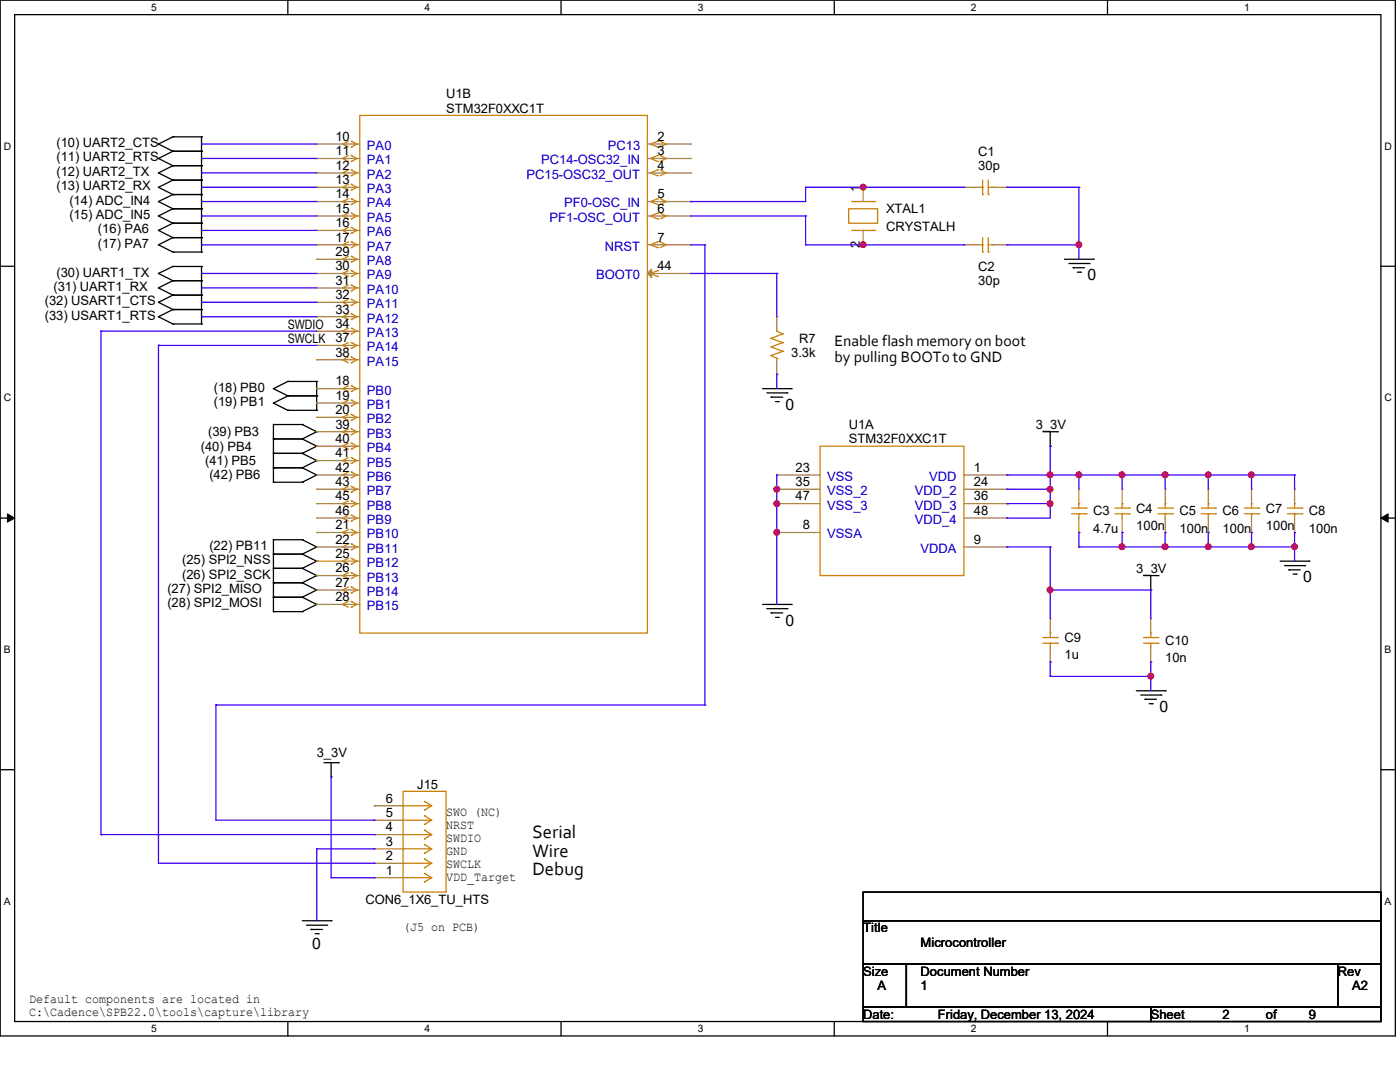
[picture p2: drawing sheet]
<svg xmlns="http://www.w3.org/2000/svg" width="279mm" height="216mm" viewBox="0 0 279 216" stroke-linecap="round" stroke-linejoin="round" font-family="sans-serif">
<path d="M0 0h278.5v206.7h-278.5zM2.9 2.9h272.7v200.9h-272.7z" fill="none" stroke="#000" stroke-width=".25"/>
<g fill="#fff">
<path d="M30.2 .3h1.1v2.3h-1.1z"/>
<path d="M30.2 204.1h1.1v2.3h-1.1z"/>
</g>
<path d="M57.4 0v2.9M57.4 203.8v2.9" fill="none" stroke="#000" stroke-width=".25"/>
<g fill="#fff">
<path d="M84.7 .3h1.1v2.3h-1.1z"/>
<path d="M84.7 204.1h1.1v2.3h-1.1z"/>
</g>
<path d="M112 0v2.9M112 203.8v2.9" fill="none" stroke="#000" stroke-width=".25"/>
<g fill="#fff">
<path d="M139.2 .3h1.1v2.3h-1.1z"/>
<path d="M139.2 204.1h1.1v2.3h-1.1z"/>
</g>
<path d="M166.5 0v2.9M166.5 203.8v2.9" fill="none" stroke="#000" stroke-width=".25"/>
<g fill="#fff">
<path d="M193.8 .3h1.1v2.3h-1.1z"/>
<path d="M193.8 204.1h1.1v2.3h-1.1z"/>
</g>
<path d="M221 0v2.9M221 203.8v2.9" fill="none" stroke="#000" stroke-width=".25"/>
<g fill="#fff">
<path d="M248.3 .3h1.1v2.3h-1.1z"/>
<path d="M248.3 204.1h1.1v2.3h-1.1z"/>
<path d="M.8 28h1.4v2.3h-1.4z"/>
<path d="M276.3 28h1.4v2.3h-1.4z"/>
<path d="M.8 78.2h1.4v2.3h-1.4z"/>
<path d="M276.3 78.2h1.4v2.3h-1.4z"/>
</g>
<path d="M0 53.1h2.9M275.6 53.1h2.9" fill="none" stroke="#000" stroke-width=".25"/>
<g fill="#fff">
<path d="M.8 128.5h1.3v2.2h-1.3z"/>
<path d="M276.3 128.5h1.3v2.2h-1.3z"/>
</g>
<path d="M0 103.4h2.9M275.6 103.4h2.9" fill="none" stroke="#000" stroke-width=".25"/>
<path d="M1.5 102.5l1.4 .9-1.4 .8zM275.6 103.4l1.4-.9v1.7z" fill="#000" stroke="#000" stroke-width=".2"/>
<g fill="#fff">
<path d="M.8 178.7h1.3v2.2h-1.3z"/>
<path d="M276.3 178.7h1.3v2.2h-1.3z"/>
</g>
<g fill="none" stroke="#000" stroke-width=".25">
<path d="M31.6 28.7h.1M31.6 31.6h.1M31.6 34.5h.1M31.6 37.4h.1M31.6 28.7l2.9 1.5M31.6 31.6l2.9 1.5M31.6 34.5l2.9 1.4M31.6 37.4l2.9 1.4M34.5 30.2h.1M34.5 27.3h.1M34.5 33.1h.1M34.5 35.9h.1"/>
<path d="M34.5 38.8h.1M34.5 30.2h5.7M34.5 27.3l-2.9 1.4M34.5 27.3h5.7M34.5 33.1h5.7M34.5 30.2l-2.9 1.4M34.5 35.9h5.7M34.5 33.1l-2.9 1.4M34.5 38.8h5.7M34.5 35.9l-2.9 1.5M34.5 38.8l-2.9 1.4M40.2 27.3h.1"/>
<path d="M40.2 30.2h.1M40.2 33.1h.1M40.2 35.9h.1M40.2 38.8h.1M40.2 27.3v23M31.6 54.6h.1M31.6 57.4h.1M31.6 40.2h.1M31.6 43.1h.1M31.6 46h.1M31.6 48.9h.1M31.6 54.6l2.9 1.4"/>
<path d="M31.6 57.4l2.9 1.5M31.6 40.2l2.9 1.5M31.6 43.1l2.9 1.4M31.6 46l2.9 1.4M31.6 48.9l2.9 1.4M34.5 56h.1M34.5 53.2h.1M34.5 58.9h.1M34.5 41.7h.1M34.5 44.5h.1M34.5 47.4h.1M34.5 50.3h.1"/>
<path d="M34.5 56h5.7M34.5 53.2l-2.9 1.4M34.5 53.2h5.7M34.5 58.9h5.7M34.5 56l-2.9 1.4M34.5 58.9l-2.9 1.4M34.5 41.7h5.7M34.5 44.5h5.7M34.5 41.7l-2.9 1.4M34.5 47.4h5.7M34.5 44.5l-2.9 1.5M34.5 50.3h5.7"/>
<path d="M34.5 47.4l-2.9 1.5M40.2 53.2h.1M40.2 56h.1M40.2 58.9h.1M40.2 41.7h.1M40.2 44.5h.1M40.2 47.4h.1M40.2 50.3h.1M40.2 53.2v11.4M212.4 51.7h5.8M213.3 52.6h4M214.2 53.4h.1"/>
<path d="M214.2 53.4h2.3M215 54.3h.6M215.6 54.3h.1M217.3 52.6h.1M218.2 51.7h.1M31.6 60.3h.1M31.6 63.2h.1M31.6 60.3l2.9 1.5M31.6 63.2l2.9 1.4M34.5 61.8h.1M34.5 64.6h.1M34.5 61.8h5.7"/>
<path d="M34.5 64.6h5.7M34.5 61.8l-2.9 1.4M40.2 61.8h.1M40.2 64.6h.1M54.6 77.6h.1M54.6 77.6l2.8 1.4M57.4 79h.1M57.4 76.1h.1M57.4 79h5.8M57.4 76.1l-2.8 1.5M57.4 76.1h5.8M57.4 79l-2.8 1.4"/>
<path d="M63.2 76.1h.1M63.2 79h.1M63.2 76.1v5.8M152.2 77.6h5.7M153 78.4h4.1M153.9 79.2h.1M153.9 79.2h2.3M157.1 78.4h.1M157.9 77.6h.1M54.6 87.6h.1M54.6 84.7h.1M54.6 90.5h.1"/>
<path d="M54.6 93.3h.1M54.6 96.2h.1M54.6 80.4h.1M54.6 84.7h5.7M54.6 87.6h5.7M54.6 84.7v11.5M54.6 90.5h5.7M54.6 93.3h5.7M54.6 96.2h5.7M54.6 80.4l2.8 1.5M57.4 81.9h.1M57.4 81.9h5.8"/>
<path d="M60.3 84.7h.1M60.3 87.6h.1M60.3 90.5h.1M60.3 93.3h.1M60.3 96.2h.1M60.3 84.7l2.9 1.4M60.3 87.6l2.9 1.4M60.3 90.5l2.9 1.4M60.3 93.3l2.9 1.5M63.2 86.1h.1M63.2 89h.1M63.2 91.9h.1"/>
<path d="M63.2 94.8h.1M63.2 81.9h.1M63.2 86.1l-2.9 1.5M63.2 89l-2.9 1.5M63.2 91.9l-2.9 1.4M63.2 94.8l-2.9 1.4M154.8 80.1h.5M155.3 80.1h.1M208.2 86.1h2.8M209.6 89h.1M209.6 86.1v2.9M211 86.1h.1"/>
<path d="M54.6 116.3h.1M54.6 113.4h.1M54.6 110.6h.1M54.6 119.2h.1M54.6 107.7h.1M54.6 107.7v14.3M54.6 116.3h5.7M54.6 113.4h5.7M54.6 110.6h5.7M54.6 119.2h5.7M54.6 107.7h5.7M60.3 116.3h.1"/>
<path d="M60.3 113.4h.1M60.3 110.6h.1M60.3 119.2h.1M60.3 107.7h.1M60.3 113.4l2.9 1.5M60.3 110.6l2.9 1.4M60.3 116.3l2.9 1.4M60.3 119.2l2.9 1.4M60.3 107.7l2.9 1.4M63.2 114.9h.1M63.2 112h.1M63.2 117.7h.1"/>
<path d="M63.2 109.1h.1M63.2 114.9l-2.9 1.4M63.2 112l-2.9 1.4M63.2 117.7l-2.9 1.5M63.2 109.1l-2.9 1.5M228.2 114.9h2.9M229.7 117.7h.1M229.7 114.9v2.8M231.1 114.9h.1M255.5 112h5.7M256.4 112.9h4M257.2 113.7h.1"/>
<path d="M257.2 113.7h2.3M258.1 114.6h.6M258.7 114.6h.1M260.4 112.9h.1M261.2 112h.1M54.6 122h.1M54.6 122h5.7M60.3 122h.1M63.2 120.6h.1M63.2 120.6l-2.9 1.4M152.2 120.6h5.7M153 121.5h4.1"/>
<path d="M153.9 122.3h.1M153.9 122.3h2.3M154.8 123.2h.5M155.3 123.2h.1M157.1 121.5h.1M157.9 120.6h.1M226.8 137.8h5.7M227.7 138.7h4M228.5 139.5h.1M228.5 139.5h2.3M231.7 138.7h.1M232.5 137.8h.1"/>
<path d="M0 153.6h2.9M64.6 152.2h2.9M66.1 155h.1M66.1 152.2v2.8M67.5 152.2h.1M229.4 140.4h.6M230 140.4h.1M275.6 153.6h2.9M172.3 178h103.3v5.7h-103.3zM60.3 183.7h5.8M61.2 184.6h4M62.1 185.5h.1"/>
<path d="M62.1 185.5h2.2M62.9 186.3h.6M63.5 186.3h.1M65.2 184.6h.1M66.1 183.7h.1M172.3 183.7h103.3v8.7h-103.3zM172.3 192.4h8.6v8.6h-8.6zM180.9 192.4h86.1v8.6h-86.1zM267 192.4h8.6v8.6h-8.6zM172.3 201h57.4v2.8h-57.4zM229.7 201h45.9v2.8h-45.9z"/>
</g>
<g fill="none" stroke="#cc8006" stroke-width=".25">
<path d="M68.4 28.7h.1M68.4 31.6h.1M68.4 34.5h.1M68.4 37.4h.1M68.4 28.7l1.1 .6M68.4 31.6l1.1 .6M68.4 34.5l1.1 .6M68.4 37.4l1.1 .5M69.5 28.2l-1.1 .5M69.5 31l-1.1 .6M69.5 33.9l-1.1 .6M69.5 36.8l-1.1 .6"/>
<path d="M69.5 39.7l-1.1 .5M70.1 28.2h.1M70.1 29.3h.1M70.1 31h.1M70.1 32.2h.1M70.1 33.9h.1M70.1 35.1h.1M70.1 36.8h.1M70.1 37.9h.1M70.1 39.7h.1M70.1 28.2l1.1 .5-1.1 .6M70.1 31l1.1 .6-1.1 .6"/>
<path d="M70.1 33.9l1.1 .6-1.1 .6M70.1 36.8l1.1 .6-1.1 .5M70.1 39.7l1.1 .5-1.1 .6M71.8 23h57.4v103.3h-57.4zM131.2 28.2h.1M131.2 29.3h.1M131.2 31h.1M131.2 32.2h.1M131.2 33.9h.1M131.2 35.1h.1M131.2 39.7h.1M131.2 28.2l-1.4 .5 1.4 .6"/>
<path d="M131.2 31l-1.4 .6 1.4 .6M131.2 33.9l-1.4 .6 1.4 .6M131.2 39.7l-1.4 .5 1.4 .6M131.8 28.2l1.1 .5M131.8 31l1.1 .6M131.8 33.9l1.1 .6M131.8 39.7l1.1 .5M132.9 28.7h.1M132.9 31.6h.1M132.9 34.5h.1M132.9 28.7l-1.1 .6M132.9 31.6l-1.1 .6"/>
<path d="M132.9 34.5l-1.1 .6M195.2 37.4h.9M196.1 38.8h.1M196.1 37.4h.1M196.1 35.9v2.9M197.2 38.8h.1M197.2 35.9v2.9M197.2 37.4h.9M198.1 37.4h.1M68.4 40.2h.1M68.4 43.1h.1M68.4 46h.1"/>
<path d="M68.4 48.9h.1M68.4 51.7h.1M68.4 54.6h.1M68.4 57.4h.1M68.4 40.2l1.1 .6M68.4 43.1l1.1 .6M68.4 46l1.1 .6M68.4 48.9l1.1 .5M68.4 51.7l1.1 .6M68.4 54.6l1.1 .6M68.4 57.4l1.1 .6M69.5 42.5l-1.1 .6"/>
<path d="M69.5 45.4l-1.1 .6M69.5 48.3l-1.1 .6M69.5 51.1l-1.1 .6M69.5 54l-1.1 .6M69.5 56.9l-1.1 .5M69.5 59.7l-1.1 .6M70.1 40.8h.1M70.1 42.5h.1M70.1 43.7h.1M70.1 45.4h.1M70.1 46.6h.1M70.1 48.3h.1"/>
<path d="M70.1 49.4h.1M70.1 51.1h.1M70.1 52.3h.1M70.1 54h.1M70.1 55.2h.1M70.1 56.9h.1M70.1 58h.1M70.1 59.7h.1M70.1 42.5l1.1 .6-1.1 .6M70.1 45.4l1.1 .6-1.1 .6M70.1 48.3l1.1 .6-1.1 .5M70.1 51.1l1.1 .6-1.1 .6"/>
<path d="M70.1 54l1.1 .6-1.1 .6M70.1 56.9l1.1 .5-1.1 .6M70.1 59.7l1.1 .6-1.1 .6M131.2 40.8h.1M131.2 42.5h.1M131.2 43.7h.1M131.2 48.3h.1M131.2 49.4h.1M131.2 54h.1M131.2 55.2h.1M131.2 42.5l-1.4 .6 1.4 .6M131.2 48.3l-1.4 .6 1.4 .5"/>
<path d="M131.2 54l-1.4 .6 1.4 .6M131.8 42.5l1.1 .6M131.8 48.3l1.1 .6M132.9 40.2h.1M132.9 43.1h.1M132.9 48.9h.1M132.9 40.2l-1.1 .6M132.9 43.1l-1.1 .6M132.9 48.9l-1.1 .5M169.4 41.7h5.7v2.8h-5.7zM170 40.2h4.5M170 46h4.5"/>
<path d="M174.5 40.2h.1M174.5 46h.1M195.2 48.9h.9M196.1 50.3h.1M196.1 48.9h.1M196.1 47.4v2.9M197.2 50.3h.1M197.2 47.4v2.9M197.2 48.9h.9M198.1 48.9h.1M68.4 60.3h.1M68.4 63.2h.1"/>
<path d="M68.4 66.1h.1M68.4 68.9h.1M68.4 71.8h.1M68.4 77.6h.1M68.4 60.3l1.1 .6M68.4 63.2l1.1 .6M68.4 66.1l1.1 .5M68.4 68.9l1.1 .6M68.4 71.8l1.1 .6M68.4 77.6l1.1 .5M69.5 62.6l-1.1 .6M69.5 65.5l-1.1 .6"/>
<path d="M69.5 68.4l-1.1 .5M69.5 71.2l-1.1 .6M69.5 77l-1.1 .6M69.5 79.8l-1.1 .6M70.1 60.9h.1M70.1 62.6h.1M70.1 63.8h.1M70.1 65.5h.1M70.1 66.6h.1M70.1 68.4h.1M70.1 69.5h.1M70.1 71.2h.1"/>
<path d="M70.1 72.4h.1M70.1 77h.1M70.1 78.1h.1M70.1 79.8h.1M70.1 62.6l1.1 .6-1.1 .6M70.1 65.5l1.1 .6-1.1 .5M70.1 68.4l1.1 .5-1.1 .6M70.1 71.2l1.1 .6-1.1 .6M70.1 77l1.1 .6-1.1 .5M70.1 79.8l1.1 .6-1.1 .6M153.9 71h.1M153.9 69.2h.1"/>
<path d="M153.9 67.5h.1M153.9 71l1.1 .5M153.9 69.2l2.3 .9M153.9 67.5l2.3 .9M155 66.1h.1M155 71.5h.1M155 66.1l1.2 .5M155 71.5v.3M156.2 70.1h.1M156.2 68.4h.1M156.2 66.6h.1M156.2 70.1l-2.3 .9"/>
<path d="M156.2 68.4l-2.3 .8M156.2 66.6l-2.3 .9M68.4 80.4h.1M68.4 83.3h.1M68.4 86.1h.1M68.4 89h.1M68.4 91.9h.1M68.4 94.8h.1M68.4 97.6h.1M68.4 80.4l1.1 .6M68.4 83.3l1.1 .6M68.4 86.1l1.1 .6"/>
<path d="M68.4 89l1.1 .6M68.4 91.9l1.1 .6M68.4 94.8l1.1 .5M68.4 97.6l1.1 .6M69.5 82.7l-1.1 .6M69.5 85.6l-1.1 .5M69.5 88.4l-1.1 .6M69.5 91.3l-1.1 .6M69.5 94.2l-1.1 .6M69.5 97.1l-1.1 .5M69.5 99.9l-1.1 .6M70.1 81h.1"/>
<path d="M70.1 82.7h.1M70.1 83.9h.1M70.1 85.6h.1M70.1 86.7h.1M70.1 88.4h.1M70.1 89.6h.1M70.1 91.3h.1M70.1 92.5h.1M70.1 94.2h.1M70.1 95.3h.1M70.1 97.1h.1M70.1 98.2h.1"/>
<path d="M70.1 99.9h.1M70.1 82.7l1.1 .6-1.1 .6M70.1 85.6l1.1 .5-1.1 .6M70.1 88.4l1.1 .6-1.1 .6M70.1 91.3l1.1 .6-1.1 .6M70.1 94.2l1.1 .6-1.1 .5M70.1 97.1l1.1 .5-1.1 .6M70.1 99.9l1.1 .6-1.1 .6M163.7 89h28.7v25.9h-28.7zM68.4 100.5h.1M68.4 103.4h.1M68.4 106.3h.1"/>
<path d="M68.4 109.1h.1M68.4 112h.1M68.4 114.9h.1M68.4 117.7h.1M68.4 100.5l1.1 .6M68.4 103.4l1.1 .6M68.4 106.3l1.1 .5M68.4 109.1l1.1 .6M68.4 112l1.1 .6M68.4 114.9l1.1 .5M68.4 117.7l1.1 .6M69.5 102.8l-1.1 .6"/>
<path d="M69.5 105.7l-1.1 .6M69.5 108.5l-1.1 .6M69.5 111.4l-1.1 .6M69.5 114.3l-1.1 .6M69.5 117.1l-1.1 .6M70.1 101.1h.1M70.1 102.8h.1M70.1 104h.1M70.1 105.7h.1M70.1 106.8h.1M70.1 108.5h.1M70.1 109.7h.1"/>
<path d="M70.1 111.4h.1M70.1 112.6h.1M70.1 114.3h.1M70.1 115.4h.1M70.1 117.1h.1M70.1 118.3h.1M70.1 102.8l1.1 .6-1.1 .6M70.1 105.7l1.1 .6-1.1 .5M70.1 108.5l1.1 .6-1.1 .6M70.1 111.4l1.1 .6-1.1 .6M70.1 114.3l1.1 .6-1.1 .5M70.1 117.1l1.1 .6-1.1 .6"/>
<path d="M213.9 102.5h2.8M213.9 101.4h2.8M215.3 100.5h.1M215.3 102.5h.1M215.3 100.5v.9M215.3 102.5v.9M216.7 102.5h.1M216.7 101.4h.1M222.5 102.5h2.9M222.5 101.4h2.9M223.9 100.5h.1M223.9 102.5h.1"/>
<path d="M223.9 100.5v.9M223.9 102.5v.9M225.4 102.5h.1M225.4 101.4h.1M231.1 102.5h2.9M231.1 101.4h2.9M232.5 100.5h.1M232.5 102.5h.1M232.5 100.5v.9M232.5 102.5v.9M234 102.5h.1M234 101.4h.1"/>
<path d="M239.7 102.5h2.9M239.7 101.4h2.9M241.1 100.5h.1M241.1 102.5h.1M241.1 100.5v.9M241.1 102.5v.9M242.6 102.5h.1M242.6 101.4h.1M248.3 102.5h2.9M248.3 101.4h2.9M249.8 100.5h.1M249.8 102.5h.1"/>
<path d="M249.8 100.5v.9M249.8 102.5v.9M251.2 102.5h.1M251.2 101.4h.1M256.9 102.5h2.9M256.9 101.4h2.9M258.4 100.5h.1M258.4 102.5h.1M258.4 100.5v.9M258.4 102.5v.9M259.8 102.5h.1M259.8 101.4h.1"/>
<path d="M68.4 120.6h.1M68.4 120.6l1.1 .6M69.5 120l-1.1 .6M70.1 120h.1M70.1 121.2h.1M70.1 120l1.1 .6-1.1 .6M208.2 128.4h2.8M208.2 127.2h2.8M209.6 126.3h.1M209.6 128.4h.1M209.6 126.3v.9M209.6 128.4v.8"/>
<path d="M211 128.4h.1M211 127.2h.1M228.2 128.4h2.9M228.2 127.2h2.9M229.7 126.3h.1M229.7 128.4h.1M229.7 126.3v.9M229.7 128.4v.8M231.1 128.4h.1M231.1 127.2h.1M80.4 157.9h8.6v20.1h-8.6zM84.7 159.9h.1"/>
<path d="M84.7 159.9l1.4 .9M80.4 175.1h.1M80.4 172.3h.1M80.4 169.4h.1M80.4 166.5h.1M80.4 163.7h.1M80.4 160.8h.1M80.4 175.1h5.7M80.4 172.3h5.7M80.4 169.4h5.7M80.4 166.5h5.7M80.4 163.7h5.7"/>
<path d="M80.4 160.8h5.7M84.7 176h.1M84.7 173.1h.1M84.7 170.3h.1M84.7 167.4h.1M84.7 164.5h.1M84.7 161.6h.1M84.7 174.3h.1M84.7 171.4h.1M84.7 168.5h.1M84.7 165.7h.1M84.7 162.8h.1"/>
<path d="M84.7 174.3l1.4 .8M84.7 171.4l1.4 .9M84.7 168.5l1.4 .9M84.7 165.7l1.4 .8M84.7 162.8l1.4 .9M86.1 175.1l-1.4 .9M86.1 172.3l-1.4 .8M86.1 169.4l-1.4 .9M86.1 166.5l-1.4 .9M86.1 163.7l-1.4 .8M86.1 160.8l-1.4 .8"/>
</g>
<g fill="none" stroke="#a84" stroke-width=".25">
<path d="M63.2 28.7h.1M63.2 31.6h.1M63.2 34.5h.1M63.2 37.4h.1M63.2 37.4h8.6M63.2 28.7h8.6M63.2 31.6h8.6M63.2 34.5h8.6M129.2 28.7h8.6M129.2 31.6h8.6M129.2 34.5h8.6M137.8 28.7h.1"/>
<path d="M137.8 31.6h.1M137.8 34.5h.1M172.3 37.4h.1M172.3 37.4v2.8M192.4 37.4h.1M192.4 37.4h2.8M198.1 37.4h2.9M201 37.4h.1M63.2 40.2h.1M63.2 43.1h.1M63.2 46h.1M63.2 48.9h.1"/>
<path d="M63.2 51.7h.1M63.2 54.6h.1M63.2 57.4h.1M63.2 48.9h8.6M63.2 40.2h8.6M63.2 43.1h8.6M63.2 46h8.6M63.2 51.7h8.6M63.2 54.6h8.6M63.2 57.4h8.6M129.2 48.9h8.6M129.2 40.2h8.6"/>
<path d="M129.2 43.1h8.6M129.2 54.6h8.6M137.8 40.2h.1M137.8 43.1h.1M137.8 48.9h.1M137.8 54.6h.1M172.3 48.9h.1M172.3 46v2.9M192.4 48.9h.1M192.4 48.9h2.8M198.1 48.9h2.9M201 48.9h.1"/>
<path d="M63.2 60.3h.1M63.2 63.2h.1M63.2 66.1h.1M63.2 68.9h.1M63.2 71.8h.1M63.2 77.6h.1M63.2 60.3h8.6M63.2 63.2h8.6M63.2 66.1h8.6M63.2 68.9h8.6M63.2 71.8h8.6M63.2 77.6h8.6"/>
<path d="M155 63.2h.1M155 74.7h.1M155 63.2v2.9M155 71.8v2.9M63.2 80.4h.1M63.2 83.3h.1M63.2 86.1h.1M63.2 89h.1M63.2 91.9h.1M63.2 94.8h.1M63.2 97.6h.1M63.2 94.8h8.6"/>
<path d="M63.2 97.6h8.6M63.2 80.4h8.6M63.2 83.3h8.6M63.2 86.1h8.6M63.2 89h8.6M63.2 91.9h8.6M155 94.8h.1M155 97.6h.1M155 94.8h8.7M155 97.6h8.7M192.4 94.8h8.6M192.4 97.6h8.6"/>
<path d="M201 94.8h.1M201 97.6h.1M215.3 97.6h.1M215.3 97.6v2.9M223.9 97.6h.1M223.9 97.6v2.9M232.5 97.6h.1M232.5 97.6v2.9M241.1 97.6h.1M241.1 97.6v2.9M249.8 97.6h.1M249.8 97.6v2.9"/>
<path d="M258.4 97.6h.1M258.4 97.6v2.9M63.2 100.5h.1M63.2 103.4h.1M63.2 106.3h.1M63.2 109.1h.1M63.2 112h.1M63.2 114.9h.1M63.2 117.7h.1M63.2 100.5h8.6M63.2 106.3h8.6M63.2 103.4h8.6"/>
<path d="M63.2 109.1h8.6M63.2 112h8.6M63.2 114.9h8.6M63.2 117.7h8.6M155 100.5h.1M155 106.3h.1M155 100.5h8.7M155 106.3h8.7M192.4 100.5h8.6M192.4 103.4h8.6M192.4 109.1h8.6M201 100.5h.1"/>
<path d="M201 103.4h.1M201 109.1h.1M215.3 106.3h.1M215.3 103.4v2.9M223.9 106.3h.1M223.9 103.4v2.9M232.5 106.3h.1M232.5 103.4v2.9M241.1 106.3h.1M241.1 103.4v2.9M249.8 106.3h.1M249.8 103.4v2.9"/>
<path d="M258.4 106.3h.1M258.4 103.4v2.9M63.2 120.6h.1M63.2 120.6h8.6M209.6 132.1h.1M209.6 123.5h.1M209.6 123.5v2.8M209.6 129.2v2.9M229.7 132.1h.1M229.7 123.5h.1M229.7 123.5v2.8M229.7 129.2v2.9"/>
<path d="M74.7 175.1h.1M74.7 172.3h.1M74.7 169.4h.1M74.7 166.5h.1M74.7 163.7h.1M74.7 160.8h.1M74.7 175.1h5.7M74.7 172.3h5.7M74.7 169.4h5.7M74.7 166.5h5.7M74.7 163.7h5.7M74.7 160.8h5.7"/>
</g>
<path d="M130 53.7v1.7l-.8-.8z" fill="#a84" stroke="#a84" stroke-width=".25"/>
<g fill="none" stroke="#4200ff" stroke-width=".25">
<path d="M40.2 28.7h.1M40.2 31.6h.1M40.2 34.5h.1M40.2 37.4h.1M40.2 37.4h23M40.2 28.7h23M40.2 31.6h23M40.2 34.5h23M160.8 37.4h.1M160.8 37.4h31.6M160.8 37.4v2.8h-23M172.3 37.4h.1"/>
<path d="M192.4 37.4h.1M201 37.4h.1M201 37.4h14.3M215.3 37.4h.1M215.3 37.4v14.3M40.2 54.6h.1M40.2 57.4h.1M40.2 46h.1M40.2 48.9h.1M40.2 40.2h.1M40.2 43.1h.1M40.2 40.2h23"/>
<path d="M40.2 48.9h23M40.2 54.6h23M40.2 57.4h23M40.2 43.1h23M40.2 46h23M137.8 40.2h.1M137.8 48.9h2.9M137.8 54.6h17.2M137.8 43.1h23M140.7 48.9h.1M140.7 48.9v91.8M155 54.6h.1"/>
<path d="M155 54.6v8.6M160.8 48.9h.1M160.8 43.1h.1M160.8 43.1v5.8M160.8 48.9h31.6M172.3 48.9h.1M192.4 48.9h.1M201 48.9h.1M201 48.9h14.3M215.3 48.9h.1M20.2 66.1h.1M20.2 66.1h43"/>
<path d="M20.2 66.1v100.4M31.6 68.9h.1M31.6 68.9h31.6M31.6 68.9v103.4h43.1M40.2 60.3h.1M40.2 63.2h.1M40.2 60.3h23M40.2 63.2h23M155 74.7h.1M155 74.7v2.9M155 94.8h.1M155 97.6h.1"/>
<path d="M155 94.8v25.8M201 94.8h.1M201 97.6h.1M201 94.8h57.4M201 97.6h8.6M209.6 89h.1M209.6 94.8h.1M209.6 97.6h.1M209.6 89v14.4h-8.6M215.3 94.8h.1M215.3 94.8v2.8M223.9 94.8h.1"/>
<path d="M223.9 94.8v2.8M232.5 94.8h.1M232.5 94.8v2.8M241.1 94.8h.1M241.1 94.8v2.8M249.8 94.8h.1M249.8 94.8v2.8M258.4 94.8h.1M258.4 94.8v2.8M155 100.5h.1M155 106.3h.1M201 100.5h.1"/>
<path d="M201 103.4h.1M201 109.1h.1M201 100.5h8.6M201 109.1h8.6M209.6 100.5h.1M209.6 109.1h.1M209.6 117.7h.1M209.6 109.1v14.4M209.6 117.7h20.1M215.3 106.3h.1M215.3 109.1h.1M215.3 106.3v2.8"/>
<path d="M215.3 109.1h43.1M223.9 106.3h.1M223.9 109.1h.1M223.9 106.3v2.8M229.7 117.7h.1M229.7 117.7v5.8M232.5 106.3h.1M232.5 109.1h.1M232.5 106.3v2.8M241.1 106.3h.1M241.1 109.1h.1M241.1 106.3v2.8"/>
<path d="M249.8 106.3h.1M249.8 109.1h.1M249.8 106.3v2.8M258.4 106.3h.1M258.4 109.1h.1M258.4 106.3v5.7M209.6 132.1h.1M209.6 135h.1M209.6 132.1v2.9M209.6 135h20.1M229.7 132.1h.1M229.7 135h.1"/>
<path d="M229.7 132.1v5.7M43.1 140.7h.1M43.1 140.7h97.6M43.1 140.7v23h31.6M66.1 155v20.1M140.7 140.7h.1M20.2 166.5h.1M20.2 166.5h54.5M63.2 169.4h.1M63.2 169.4v14.3M63.2 169.4h11.5M66.1 175.1h.1"/>
<path d="M66.1 175.1h8.6M74.7 172.3h.1M74.7 166.5h.1M74.7 163.7h.1M74.7 169.4h.1M74.7 175.1h.1"/>
</g>
<g fill="#f00" stroke="#f00" stroke-width=".25">
<circle cx="215.3" cy="48.8" r=".55"/>
<circle cx="155" cy="97.6" r=".55"/>
<circle cx="215.3" cy="94.7" r=".55"/>
<circle cx="209.6" cy="94.7" r=".55"/>
<circle cx="232.5" cy="94.7" r=".56"/>
<circle cx="223.9" cy="94.7" r=".55"/>
<circle cx="249.7" cy="94.7" r=".55"/>
<circle cx="241.1" cy="94.7" r=".55"/>
<circle cx="209.6" cy="97.6" r=".55"/>
<circle cx="155" cy="106.2" r=".55"/>
<circle cx="155" cy="100.5" r=".55"/>
<circle cx="209.6" cy="100.5" r=".55"/>
<circle cx="232.5" cy="109.1" r=".56"/>
<circle cx="223.9" cy="109.1" r=".55"/>
<circle cx="249.7" cy="109.1" r=".55"/>
<circle cx="241.1" cy="109.1" r=".55"/>
<circle cx="258.4" cy="109.1" r=".55"/>
<circle cx="209.6" cy="117.7" r=".55"/>
<circle cx="229.7" cy="134.9" r=".55"/>
<circle cx="172.3" cy="37.3" r=".55"/>
<circle cx="172.3" cy="48.8" r=".55"/>
</g>
<g font-size="3.7">
<text x="106.3" y="167.2">Serial</text>
<text x="106.3" y="170.9">Wire</text>
<text x="106.3" y="174.7">Debug</text>
</g>
<g font-size="3.1">
<text x="217" y="56">0</text>
<text x="166.5" y="69">Enable flash memory on boot</text>
<text x="166.5" y="72.2">by pulling BOOT0 to GND</text>
<text x="156.8" y="81.8">0</text>
<text x="260.1" y="116.2">0</text>
<text x="156.8" y="124.8">0</text>
<text x="231.4" y="142.1">0</text>
<text x="62.3" y="189.4">0</text>
</g>
<g font-size="2.6">
<text x="89" y="19.6">U1B</text>
<text x="89" y="22.5">STM32F0XXC1T</text>
<text x="11.3" y="29.4">(10) UART2_CTS</text>
<text x="66.9" y="28.1">10</text>
<text x="131.2" y="28.1">2</text>
<text x="11.3" y="32.2">(11) UART2_RTS</text>
<text x="11.3" y="35.1">(12) UART2_TX</text>
<text x="66.9" y="31">11</text>
<text x="66.9" y="33.9">12</text>
<text x="131.2" y="31">3</text>
<text x="131.2" y="33.9">4</text>
<text x="195.2" y="31.1">C1</text>
<text x="195.2" y="34">30p</text>
<text x="11.3" y="38">(13) UART2_RX</text>
<text x="13.8" y="40.9">(14) ADC_IN4</text>
<text x="66.9" y="36.7">13</text>
<text x="66.9" y="39.6">14</text>
<text x="131.2" y="39.6">5</text>
<text x="171.6" y="38.2" transform="rotate(-90 171.6 38.2)">1</text>
<text x="13.8" y="43.7">(15) ADC_IN5</text>
<text x="19.6" y="46.6">(16) PA6</text>
<text x="66.9" y="42.5">15</text>
<text x="66.9" y="45.3">16</text>
<text x="131.2" y="42.5">6</text>
<text x="176.9" y="42.5">XTAL1</text>
<text x="176.9" y="46">CRYSTALH</text>
<text x="19.6" y="49.4">(17) PA7</text>
<text x="66.9" y="48.2">17</text>
<text x="66.9" y="51.1">29</text>
<text x="66.9" y="53.9">30</text>
<text x="131.2" y="48.2">7</text>
<text x="131.2" y="53.9">44</text>
<text x="171.6" y="49.4" transform="rotate(-90 171.6 49.4)">2</text>
<text x="10.7" y="58.1">(31) UART1_RX</text>
<text x="11.3" y="55.2">(30) UART1_TX</text>
<text x="66.9" y="56.8">31</text>
<text x="66.9" y="59.7">32</text>
<text x="195.2" y="54.1">C2</text>
<text x="195.2" y="56.9">30p</text>
<text x="8.9" y="60.9">(32) USART1_CTS</text>
<text x="8.9" y="63.8">(33) USART1_RTS</text>
<text x="57.4" y="65.7">SWDIO</text>
<text x="66.9" y="62.6">33</text>
<text x="66.9" y="65.4">34</text>
<text x="57.4" y="68.5">SWCLK</text>
<text x="66.9" y="68.3">37</text>
<text x="66.9" y="71.2">38</text>
<text x="157.9" y="71.2">3.3k</text>
<text x="159.5" y="68.4">R7</text>
<text x="66.9" y="76.9">18</text>
<text x="42.7" y="78.1">(18) PB0</text>
<text x="42.7" y="81">(19) PB1</text>
<text x="66.9" y="79.8">19</text>
<text x="66.9" y="82.6">20</text>
<text x="40.1" y="89.9">(40) PB4</text>
<text x="41.5" y="87">(39) PB3</text>
<text x="66.9" y="85.5">39</text>
<text x="66.9" y="88.4">40</text>
<text x="169.4" y="85.6">U1A</text>
<text x="169.4" y="88.5">STM32F0XXC1T</text>
<text x="206.7" y="85.6">3_3V</text>
<text x="40.9" y="92.8">(41) PB5</text>
<text x="41.8" y="95.7">(42) PB6</text>
<text x="66.9" y="91.3">41</text>
<text x="66.9" y="94.1">42</text>
<text x="158.8" y="94.1">23</text>
<text x="194.4" y="94.1">1</text>
<text x="66.9" y="97">43</text>
<text x="66.9" y="99.9">45</text>
<text x="158.8" y="97">35</text>
<text x="158.8" y="99.9">47</text>
<text x="194.4" y="97">24</text>
<text x="194.4" y="99.9">36</text>
<text x="66.9" y="102.7">46</text>
<text x="66.9" y="105.6">21</text>
<text x="160.2" y="105.6">8</text>
<text x="194.4" y="102.7">48</text>
<text x="218.2" y="102.8">C3</text>
<text x="218.2" y="106.3">4.7u</text>
<text x="226.8" y="102.3">C4</text>
<text x="226.8" y="105.7">100n</text>
<text x="235.4" y="102.8">C5</text>
<text x="235.4" y="106.3">100n</text>
<text x="244" y="102.8">C6</text>
<text x="244" y="106.3">100n</text>
<text x="252.6" y="102.3">C7</text>
<text x="252.6" y="105.7">100n</text>
<text x="261.2" y="102.8">C8</text>
<text x="261.2" y="106.3">100n</text>
<text x="36.4" y="112.6">(25) SPI2_NSS</text>
<text x="41.8" y="109.7">(22) PB11</text>
<text x="66.9" y="108.5">22</text>
<text x="66.9" y="111.3">25</text>
<text x="194.4" y="108.5">9</text>
<text x="33.4" y="118.3">(27) SPI2_MISO</text>
<text x="36.4" y="115.5">(26) SPI2_SCK</text>
<text x="66.9" y="114.2">26</text>
<text x="66.9" y="117.1">27</text>
<text x="66.9" y="120">28</text>
<text x="226.8" y="114.3">3_3V</text>
<text x="33.4" y="121.2">(28) SPI2_MOSI</text>
<text x="212.4" y="128.1">C9</text>
<text x="212.4" y="131.5">1u</text>
<text x="232.5" y="128.7">C10</text>
<text x="232.5" y="132.1">10n</text>
<text x="63.2" y="151">3_3V</text>
<text x="77" y="160.1">6</text>
<text x="83.3" y="157.4">J15</text>
<text x="77" y="165.9">4</text>
<text x="77" y="163">5</text>
<text x="89" y="162.9">SWO (NC)</text>
<text x="89" y="165.4">NRST</text>
<text x="77" y="171.6">2</text>
<text x="77" y="168.7">3</text>
<text x="89" y="168">SWDIO</text>
<text x="89" y="170.6">GND</text>
<text x="89" y="173.2">SWCLK</text>
<text x="77" y="174.5">1</text>
<text x="89" y="175.8">VDD_Target</text>
<text x="72.9" y="180.3">CON6_1X6_TU_HTS</text>
<text x="80.4" y="185.8">(J5 on PCB)</text>
<text x="172.3" y="186.1">Title</text>
<text x="183.7" y="188.9">Microcontroller</text>
<text x="172.3" y="194.7">Size</text>
<text x="175.1" y="197.6">A</text>
<text x="183.7" y="194.7">Document Number</text>
<text x="183.7" y="197.6">1</text>
<text x="267" y="194.7">Rev</text>
<text x="269.8" y="197.6">A2</text>
<text x="5.8" y="200.2">Default components are located in</text>
<text x="5.8" y="202.7">C:\Cadence\SPB22.0\tools\capture\library</text>
<text x="172.3" y="203.3">Date:</text>
<text x="187.2" y="203.3">Friday, December 13, 2024</text>
<text x="229.7" y="203.3">Sheet</text>
<text x="244" y="203.3">2</text>
<text x="252.6" y="203.3">of</text>
<text x="261.2" y="203.3">9</text>
</g>
<g font-size="2.6" fill="#00c">
<text x="73.2" y="29.9">PA0</text>
<text x="121.3" y="29.9">PC13</text>
<text x="73.2" y="32.8">PA1</text>
<text x="73.2" y="35.7">PA2</text>
<text x="105.1" y="35.7">PC15-OSC32_OUT</text>
<text x="108" y="32.8">PC14-OSC32_IN</text>
<text x="73.2" y="38.6">PA3</text>
<text x="73.2" y="41.4">PA4</text>
<text x="112.6" y="41.4">PF0-OSC_IN</text>
<text x="73.2" y="44.3">PA5</text>
<text x="73.2" y="47.2">PA6</text>
<text x="109.7" y="44.3">PF1-OSC_OUT</text>
<text x="73.2" y="50">PA7</text>
<text x="73.2" y="52.9">PA8</text>
<text x="120.7" y="50">NRST</text>
<text x="73.2" y="55.8">PA9</text>
<text x="73.2" y="58.6">PA10</text>
<text x="119" y="55.8">BOOT0</text>
<text x="73.2" y="61.5">PA11</text>
<text x="73.2" y="64.4">PA12</text>
<text x="73.2" y="67.3">PA13</text>
<text x="73.2" y="70.1">PA14</text>
<text x="73.2" y="73">PA15</text>
<text x="73.2" y="78.7">PB0</text>
<text x="73.2" y="81.6">PB1</text>
<text x="73.2" y="84.5">PB2</text>
<text x="73.2" y="87.3">PB3</text>
<text x="73.2" y="90.2">PB4</text>
<text x="73.2" y="93.1">PB5</text>
<text x="73.2" y="96">PB6</text>
<text x="165.1" y="96">VSS</text>
<text x="185.5" y="96">VDD</text>
<text x="73.2" y="98.8">PB7</text>
<text x="73.2" y="101.7">PB8</text>
<text x="165.1" y="98.8">VSS_2</text>
<text x="165.1" y="101.7">VSS_3</text>
<text x="182.6" y="98.8">VDD_2</text>
<text x="182.6" y="101.7">VDD_3</text>
<text x="73.2" y="104.6">PB9</text>
<text x="73.2" y="107.4">PB10</text>
<text x="165.1" y="107.4">VSSA</text>
<text x="182.6" y="104.6">VDD_4</text>
<text x="73.2" y="110.3">PB11</text>
<text x="73.2" y="113.2">PB12</text>
<text x="183.7" y="110.3">VDDA</text>
<text x="73.2" y="116">PB13</text>
<text x="73.2" y="118.9">PB14</text>
<text x="73.2" y="121.8">PB15</text>
</g>
<g font-size="2.1">
<text x="30.2" y="2.2">5</text>
<text x="84.7" y="2.2">4</text>
<text x="139.2" y="2.2">3</text>
<text x="193.8" y="2.2">2</text>
<text x="248.3" y="2.2">1</text>
<text x=".8" y="29.8">D</text>
<text x="276.3" y="29.8">D</text>
<text x=".8" y="80.1">C</text>
<text x="276.3" y="80.1">C</text>
<text x=".8" y="130.3">B</text>
<text x="276.3" y="130.3">B</text>
<text x=".8" y="180.5">A</text>
<text x="276.3" y="180.5">A</text>
<text x="30.2" y="206">5</text>
<text x="84.7" y="206">4</text>
<text x="139.2" y="206">3</text>
<text x="193.8" y="206">2</text>
<text x="248.3" y="206">1</text>
</g>
</svg>
